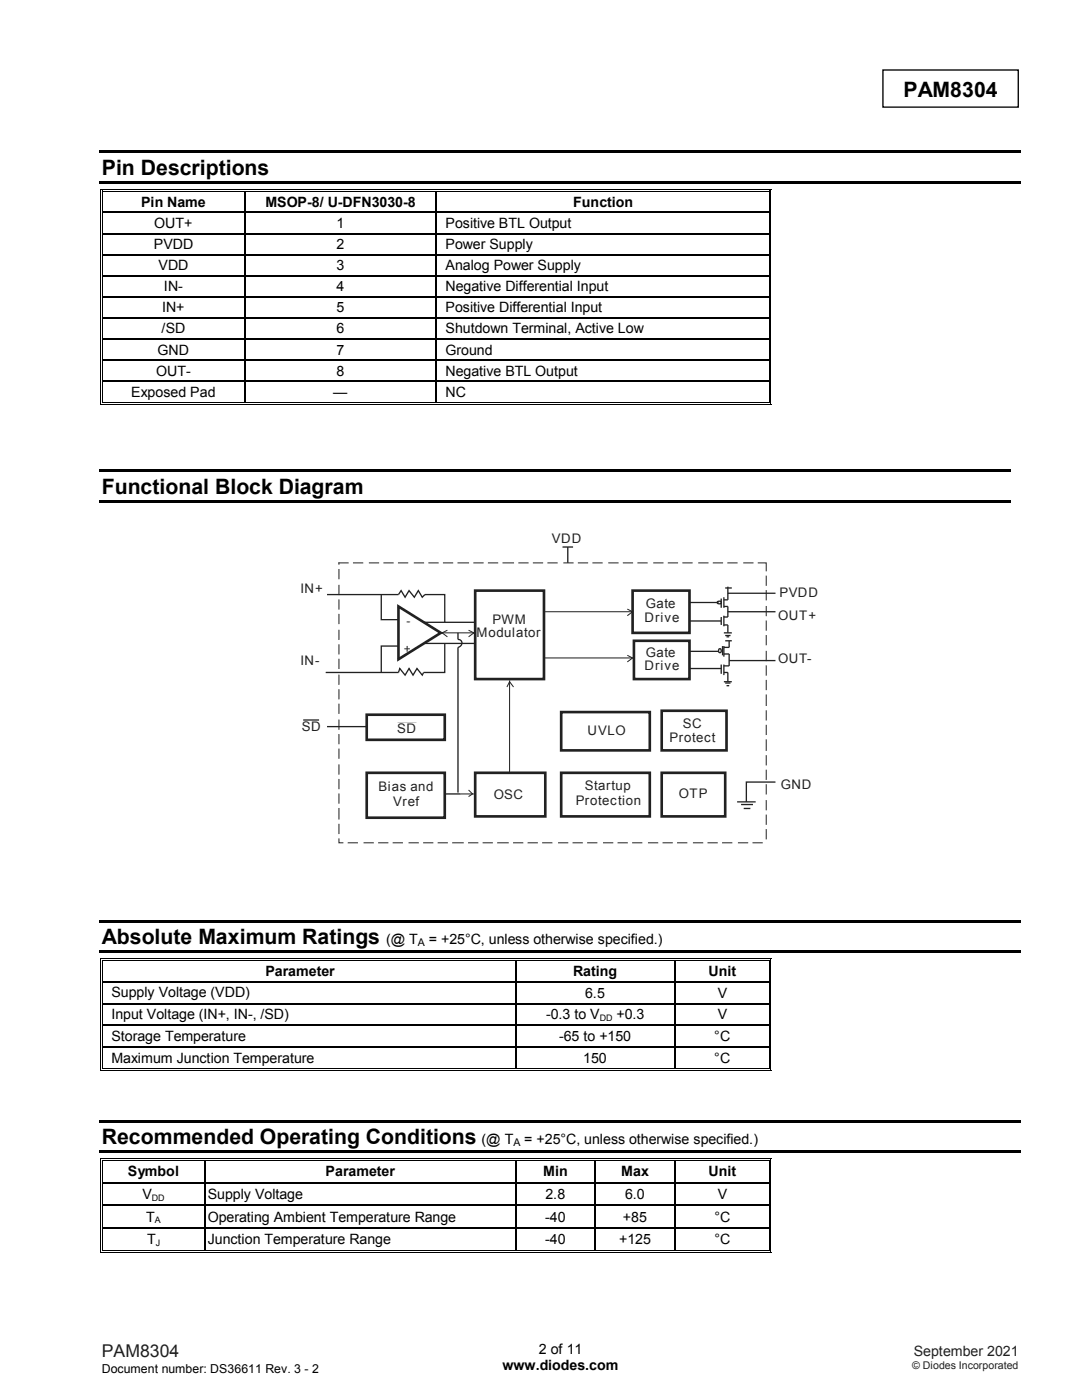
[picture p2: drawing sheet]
<svg xmlns="http://www.w3.org/2000/svg" width="216mm" height="279mm" viewBox="0 0 216 279" stroke-linecap="round" stroke-linejoin="round" font-family="sans-serif">
<path d="M176.2 14h27v7.4h-27z" fill-rule="evenodd" fill="#fff" stroke="#000" stroke-width=".26"/>
<g fill="#000">
<path d="M19.8 30.1h183.9v.5h-183.9z" fill-rule="evenodd"/>
<path d="M19.8 36.2h183.9v.5h-183.9z" fill-rule="evenodd"/>
<path d="M19.8 93.7h181.9v.5h-181.9z" fill-rule="evenodd"/>
<path d="M19.8 99.8h181.9v.5h-181.9z" fill-rule="evenodd"/>
<path d="M19.8 183.6h183.9v.5h-183.9z" fill-rule="evenodd"/>
<path d="M19.8 189.7h183.9v.5h-183.9z" fill-rule="evenodd"/>
<path d="M19.8 223.5h183.9v.5h-183.9z" fill-rule="evenodd"/>
<path d="M19.8 229.6h183.9v.5h-183.9z" fill-rule="evenodd"/>
</g>
<g fill="#000">
<path d="M20.1 37.8h.1v.5h-.1zM20.1 37.8h.5v.1h-.5zM20.4 38.1h.2v.2h-.2zM48.8 38.3h.2zM48.8 37.8h.5v.1h-.5zM48.8 38.1h.5v.2h-.5zM86.9 38.3h.2zM86.9 37.8h.5v.1h-.5zM86.9 38.1h.5v.2h-.5zM153.4 37.8h.5v.1h-.5zM153.4 38.1h.2v.2h-.2zM153.8 37.8h.1v.5h-.1z"/>
<path d="M20.1 42.2h.1v.3h-.1zM20.1 46.5h.1v.2h-.1zM20.1 50.7h.1v.2h-.1zM20.1 54.9h.1v.3h-.1zM20.1 59.1h.1v.3h-.1zM20.4 42.2h.2v.3h-.2zM20.4 46.5h.2v.2h-.2zM20.4 50.7h.2v.2h-.2zM20.4 54.9h.2v.3h-.2zM20.4 59.1h.2v.3h-.2zM48.8 42.2h.2v.3h-.2zM48.8 46.5h.2v.2h-.2z"/>
<path d="M48.8 50.7h.2v.2h-.2zM48.8 54.9h.2v.3h-.2zM48.8 59.1h.2v.3h-.2zM86.9 42.2h.2v.3h-.2zM86.9 46.5h.2v.2h-.2zM86.9 50.7h.2v.2h-.2zM86.9 54.9h.2v.3h-.2zM86.9 59.1h.2v.3h-.2zM153.4 42.2h.2v.3h-.2zM153.4 46.5h.2v.2h-.2zM153.4 50.7h.2v.2h-.2zM153.4 54.9h.2v.3h-.2z"/>
<path d="M153.4 59.1h.2v.3h-.2zM153.8 42.2h.1v.3h-.1zM153.8 46.5h.1v.2h-.1zM153.8 50.7h.1v.2h-.1zM153.8 54.9h.1v.3h-.1zM153.8 59.1h.1v.3h-.1zM20.1 63.3h.1v.3h-.1zM20.1 67.6h.1v.2h-.1zM20.1 71.8h.1v.2h-.1zM20.1 76h.1v.2h-.1zM20.4 63.3h.2v.3h-.2zM20.4 67.6h.2v.2h-.2z"/>
<path d="M20.4 71.8h.2v.2h-.2zM20.4 76h.2v.2h-.2zM48.8 63.3h.2v.3h-.2zM48.8 67.6h.2v.2h-.2zM48.8 71.8h.2v.2h-.2zM48.8 76h.2v.2h-.2zM86.9 63.3h.2v.3h-.2zM86.9 67.6h.2v.2h-.2zM86.9 71.8h.2v.2h-.2zM86.9 76h.2v.2h-.2zM153.4 63.3h.2v.3h-.2zM153.4 67.6h.2v.2h-.2z"/>
<path d="M153.4 71.8h.2v.2h-.2zM153.4 76h.2v.2h-.2zM153.8 63.3h.1v.3h-.1zM153.8 67.6h.1v.2h-.1zM153.8 71.8h.1v.2h-.1zM153.8 76h.1v.2h-.1zM20.1 80.2h.1v.5h-.1zM20.1 80.6h.5v.1h-.5zM20.4 80.2h.2v.2h-.2zM48.8 80.2h.5v.2h-.5zM48.8 80.6h.5v.1h-.5zM86.9 80.2h.5v.2h-.5z"/>
<path d="M86.9 80.6h.5v.1h-.5zM153.4 80.6h.5v.1h-.5zM153.4 80.2h.2v.2h-.2zM153.8 80.2h.1v.5h-.1zM20.1 191.3h.1v.6h-.1zM20.1 191.3h.5v.2h-.5zM20.1 195.8h.1v.2h-.1zM20.4 191.6h.2v.3h-.2zM20.4 191.6h.2v.2h-.2zM20.4 195.8h.2v.2h-.2zM102.7 191.8l.3 .1zM102.7 191.3h.6v.2h-.6z"/>
<path d="M102.7 191.6h.6v.2h-.6zM102.7 195.8h.3v.2h-.3zM134.5 191.8l.2 .1zM134.5 191.3h.5v.2h-.5zM134.5 191.6h.5v.2h-.5zM134.5 195.8h.2v.2h-.2zM153.4 191.3h.5v.2h-.5zM153.4 191.6h.2v.3h-.2zM153.4 191.6h.2v.2h-.2zM153.4 195.8h.2v.2h-.2zM153.8 191.3h.1v.6h-.1zM153.8 195.8h.1v.2h-.1z"/>
<path d="M20.1 200.2h.1v.2h-.1zM20.1 204.5h.1v.3h-.1zM20.1 208.9h.1v.2h-.1zM20.1 213.2h.1v.5h-.1zM20.1 213.6h.5v.1h-.5zM20.4 200.2h.2v.2h-.2zM20.4 204.5h.2v.3h-.2zM20.4 208.9h.2v.2h-.2zM20.4 213.2h.2v.2h-.2zM102.7 200.2h.3v.2h-.3zM102.7 204.5h.3v.3h-.3zM102.7 208.9h.3v.2h-.3z"/>
<path d="M102.7 213.2h.6v.2h-.6zM102.7 213.6h.6v.1h-.6zM134.5 200.2h.2v.2h-.2zM134.5 204.5h.2v.3h-.2zM134.5 208.9h.2v.2h-.2zM134.5 213.2h.5v.2h-.5zM134.5 213.6h.5v.1h-.5zM153.4 200.2h.2v.2h-.2zM153.4 204.5h.2v.3h-.2zM153.4 208.9h.2v.2h-.2zM153.4 213.6h.5v.1h-.5zM153.4 213.2h.2v.2h-.2z"/>
<path d="M153.8 200.2h.1v.2h-.1zM153.8 204.5h.1v.3h-.1zM153.8 208.9h.1v.2h-.1zM153.8 213.2h.1v.5h-.1zM20.1 231.2h.1v1h-.1zM20.1 231.2h.5v.2h-.5zM20.1 236h.1v.7h-.1zM20.4 231.5h.2v.7h-.2zM20.4 231.5h.2v.2h-.2zM20.4 236h.2v.7h-.2zM40.9 231.7h.2v.5h-.2zM40.9 231.2h.5v.2h-.5z"/>
<path d="M40.9 231.5h.5v.2h-.5zM40.9 236h.2v.7h-.2zM102.7 231.7h.3v.5h-.3zM102.7 231.2h.6v.2h-.6zM102.7 231.5h.6v.2h-.6zM102.7 236h.3v.7h-.3zM118.6 231.7h.3v.5h-.3zM118.6 231.2h.5v.2h-.5zM118.6 231.5h.5v.2h-.5zM118.6 236h.3v.7h-.3zM134.5 231.7h.2v.5h-.2zM134.5 231.2h.5v.2h-.5z"/>
<path d="M134.5 231.5h.5v.2h-.5zM134.5 236h.2v.7h-.2zM153.4 231.2h.5v.2h-.5zM153.4 231.5h.2v.7h-.2zM153.4 231.5h.2v.2h-.2zM153.4 236h.2v.7h-.2zM153.8 231.2h.1v1h-.1zM153.8 236h.1v.7h-.1zM20.1 240.5h.1v.7h-.1zM20.1 244.9h.1v.8h-.1zM20.1 249.5h.1v.5h-.1zM20.1 249.8h.5v.2h-.5z"/>
<path d="M20.4 240.5h.2v.7h-.2zM20.4 244.9h.2v.8h-.2zM20.4 249.5h.2v.1h-.2zM40.9 240.5h.2v.7h-.2zM40.9 244.9h.2v.8h-.2zM40.9 249.5h.5v.1h-.5zM40.9 249.8h.5v.2h-.5zM102.7 240.5h.3v.7h-.3zM102.7 244.9h.3v.8h-.3zM102.7 249.5h.6v.1h-.6zM102.7 249.8h.6v.2h-.6zM118.6 240.5h.3v.7h-.3z"/>
<path d="M118.6 244.9h.3v.8h-.3zM118.6 249.5h.5v.1h-.5zM118.6 249.8h.5v.2h-.5zM134.5 240.5h.2v.7h-.2zM134.5 244.9h.2v.8h-.2zM134.5 249.5h.5v.1h-.5zM134.5 249.8h.5v.2h-.5zM153.4 240.5h.2v.7h-.2zM153.4 244.9h.2v.8h-.2zM153.4 249.8h.5v.2h-.5zM153.4 249.5h.2v.1h-.2zM153.8 240.5h.1v.7h-.1z"/>
<path d="M153.8 244.9h.1v.8h-.1zM153.8 249.5h.1v.5h-.1z"/>
</g>
<g fill="none" stroke="#000" stroke-width=".2">
<path d="M20.2 38.3v3.9M20.5 38.3v3.9M20.6 37.8h28.2M20.6 38.2h28.2M49.3 37.8h37.6M49.3 38.2h37.6M87.4 37.8h66M87.4 38.2h66M153.5 38.3v3.9M153.8 38.3v3.9M20.2 42.5v4M20.2 46.7v4"/>
<path d="M20.2 50.9v4M20.2 55.2v3.9M20.2 59.4v3.9M20.5 42.5v4M20.5 46.7v4M20.5 50.9v4M20.5 55.2v3.9M20.5 59.4v3.9M153.5 42.5v4M153.5 46.7v4M153.5 50.9v4M153.5 55.2v3.9"/>
<path d="M153.5 59.4v3.9M153.8 42.5v4M153.8 46.7v4M153.8 50.9v4M153.8 55.2v3.9M153.8 59.4v3.9M20.2 63.6v4M20.2 67.8v4M20.2 72v4M20.2 76.2v4M20.5 63.6v4M20.5 67.8v4"/>
<path d="M20.5 72v4M20.5 76.2v4M153.5 63.6v4M153.5 67.8v4M153.5 72v4M153.5 76.2v4M153.8 63.6v4M153.8 67.8v4M153.8 72v4M153.8 76.2v4M20.6 80.6h28.2M20.6 80.3h28.2"/>
<path d="M49.3 80.6h37.6M49.3 80.3h37.6M87.4 80.6h66M87.4 80.3h66M20.2 191.9v3.9M20.2 196v4.2M20.5 191.9v3.9M20.5 196v4.2M20.6 191.4h82.1M20.6 191.7h82.1M103.3 191.4h31.2M103.3 191.7h31.2"/>
<path d="M135 191.4h18.4M135 191.7h18.4M153.5 191.9v3.9M153.5 196v4.2M153.8 191.9v3.9M153.8 196v4.2M20.2 200.4v4.1M20.2 204.8v4.1M20.2 209.1v4.1M20.5 200.4v4.1M20.5 204.8v4.1M20.5 209.1v4.1"/>
<path d="M20.6 213.7h82.1M20.6 213.3h82.1M103.3 213.7h31.2M103.3 213.3h31.2M135 213.7h18.4M135 213.3h18.4M153.5 200.4v4.1M153.5 204.8v4.1M153.5 209.1v4.1M153.8 200.4v4.1M153.8 204.8v4.1M153.8 209.1v4.1"/>
<path d="M20.2 232.2v3.8M20.2 236.7v3.8M20.5 232.2v3.8M20.5 236.7v3.8M20.6 231.3h20.3M20.6 231.6h20.3M41.4 231.3h61.3M41.4 231.6h61.3M103.3 231.3h15.3M103.3 231.6h15.3M119.1 231.3h15.4M119.1 231.6h15.4"/>
<path d="M135 231.3h18.4M135 231.6h18.4M153.5 232.2v3.8M153.5 236.7v3.8M153.8 232.2v3.8M153.8 236.7v3.8M20.2 241.2v3.7M20.2 245.7v3.8M20.5 241.2v3.7M20.5 245.7v3.8M20.6 249.9h20.3M20.6 249.6h20.3"/>
<path d="M41.4 249.9h61.3M41.4 249.6h61.3M103.3 249.9h15.3M103.3 249.6h15.3M119.1 249.9h15.4M119.1 249.6h15.4M135 249.9h18.4M135 249.6h18.4M153.5 241.2v3.7M153.5 245.7v3.8M153.8 241.2v3.7M153.8 245.7v3.8"/>
</g>
<g fill="none" stroke="#000" stroke-width=".25">
<path d="M48.9 38.3v3.9M87 38.3v3.9M20.6 42.4h28.2M20.6 46.6h28.2M20.6 50.8h28.2M20.6 55h28.2M20.6 59.3h28.2M48.9 42.5v4M48.9 46.7v4M48.9 50.9v4M48.9 55.2v3.9M48.9 59.4v3.9"/>
<path d="M49 42.4h37.9M49 46.6h37.9M49 50.8h37.9M49 55h37.9M49 59.3h37.9M87 42.5v4M87 46.7v4M87 50.9v4M87 55.2v3.9M87 59.4v3.9M87.1 42.4h66.3M87.1 46.6h66.3"/>
<path d="M87.1 50.8h66.3M87.1 55h66.3M87.1 59.3h66.3M20.6 63.5h28.2M20.6 67.7h28.2M20.6 71.9h28.2M20.6 76.1h28.2M48.9 63.6v4M48.9 67.8v4M48.9 72v4M48.9 76.2v4M49 63.5h37.9"/>
<path d="M49 67.7h37.9M49 71.9h37.9M49 76.1h37.9M87 63.6v4M87 67.8v4M87 72v4M87 76.2v4M87.1 63.5h66.3M87.1 67.7h66.3M87.1 71.9h66.3M87.1 76.1h66.3M20.6 195.9h82.1"/>
<path d="M102.9 191.9v3.9M102.9 196v4.2M103 195.9h31.5M134.6 191.9v3.9M134.6 196v4.2M134.7 195.9h18.7M20.6 200.3h82.1M20.6 204.6h82.1M20.6 209h82.1M102.9 200.4v4.1M102.9 204.8v4.1M102.9 209.1v4.1"/>
<path d="M103 200.3h31.5M103 204.6h31.5M103 209h31.5M134.6 200.4v4.1M134.6 204.8v4.1M134.6 209.1v4.1M134.7 200.3h18.7M134.7 204.6h18.7M134.7 209h18.7M20.6 236.1h20.3M41 232.2v3.8M41 236.7v3.8"/>
<path d="M41.1 236.1h61.6M102.9 232.2v3.8M102.9 236.7v3.8M103 236.1h15.6M118.7 232.2v3.8M118.7 236.7v3.8M118.9 236.1h15.6M134.6 232.2v3.8M134.6 236.7v3.8M134.7 236.1h18.7M20.6 240.6h20.3M20.6 245.1h20.3"/>
<path d="M41 241.2v3.7M41 245.7v3.8M41.1 240.6h61.6M41.1 245.1h61.6M102.9 241.2v3.7M102.9 245.7v3.8M103 240.6h15.6M103 245.1h15.6M118.7 241.2v3.7M118.7 245.7v3.8M118.9 240.6h15.6M118.9 245.1h15.6"/>
<path d="M134.6 241.2v3.7M134.6 245.7v3.8M134.7 240.6h18.7M134.7 245.1h18.7"/>
</g>
<g fill="none" stroke="#24211d" stroke-width=".2">
<path d="M67.6 113.7v1.8M67.6 116.8v1.9M67.6 119.7v1.9M69.5 112.3h-1.9v.3M70.5 112.3h1.9M73.7 112.3h1.8M76.6 112.3h1.9M79.5 112.3h1.9M82.7 112.3h1.8M85.6 112.3h1.8M88.5 112.3h1.8M91.4 112.3h2.1"/>
<path d="M94.6 112.3h1.8M97.5 112.3h1.8M100.4 112.3h2.1M103.5 112.3h1.9M106.4 112.3h1.9M109.3 112.3h1.9M112.5 112.3h1.9M115.4 112.3h1.9M118.3 112.3h1.9M121.5 112.3h1.8M124.4 112.3h1.8M127.3 112.3h1.8"/>
<path d="M130.5 112.3h1.8M133.4 112.3h1.8M136.3 112.3h1.8M139.4 112.3h1.9M142.3 112.3h1.9M145.2 112.3h1.9M148.4 112.3h1.8M151.3 112.3h1.6v1.6M152.9 115v1.8M152.9 117.9v1.8M67.6 122.6v1.9M67.6 125.8v1.8"/>
<path d="M67.6 128.7v1.8M67.6 131.6v1.8M67.6 134.7v1.9M67.6 137.6v1.9M88 126.3h6.8M89.3 125.8l-1.1 .5 1.1 .8M93.5 125.8l1.1 .5-1.1 .8M101.2 137.1l.5-1 .8 1M101.7 135.8v18.4h-1.3M108.5 122.1h17.7M108.5 131.3h17.7M125.2 121.6l1 .5-1 .8"/>
<path d="M125.2 130.8l1 .5-1 .8M152.9 121v1.9M152.9 123.9v1.9M152.9 126.8v1.9M152.9 130v1.8M152.9 132.9v1.8M152.9 135.8v1.8M152.9 138.7v2.1M67.6 140.5v1.9M67.6 143.7v1.8M67.6 146.6v1.8M67.6 149.5v1.8"/>
<path d="M67.6 152.7v1.8M67.6 155.6v1.8M67.6 158.5v1.8M79.2 144.2h4M91.9 158.4h2.7M93.5 157.7l.8 .7-.8 .6M152.9 141.9v1.8M152.9 144.7v1.9M152.9 147.6v2.2M152.9 150.8v1.9M152.9 153.7v1.9M152.9 156.6v1.9"/>
<path d="M152.9 159.8v1.8M67.6 167.4v.8h.8M67.6 161.4v2.1M67.6 164.5v1.9M69.5 168.2h1.8M72.6 168.2h1.9M75.5 168.2h1.9M78.5 168.2h1.8M81.6 168.2h1.9M84.5 168.2h1.9M87.4 168.2h1.9M90.3 168.2h2.1"/>
<path d="M93.5 168.2h1.8M96.4 168.2h1.8M99.3 168.2h2.1M102.5 168.2h1.8M105.4 168.2h1.8M108.3 168.2h1.8M111.4 168.2h1.9M114.4 168.2h1.8M117.3 168.2h1.8M120.4 168.2h1.9M123.3 168.2h1.9M126.2 168.2h1.9"/>
<path d="M129.4 168.2h1.8M132.3 168.2h1.8M135.2 168.2h1.9M138.4 168.2h1.8M141.3 168.2h1.8M144.2 168.2h1.8M147.3 168.2h1.9M150.2 168.2h1.9M152.9 162.7v1.8M152.9 165.6v1.8"/>
</g>
<path d="M94.8 117.9h13.7v17.6h-13.7zM126.2 117.9h11.4v8.4h-11.4zM79.5 121l8.5 5.3-8.5 5.3zM126.5 127.9h11.1v7.6h-11.1zM73.2 142.6h15.5v5h-15.5zM73.2 154.2h15.5v9h-15.5zM94.8 154.2h14v8.7h-14zM112 142.1h17.7v7.7h-17.7zM112 154.2h17.7v8.7h-17.7zM132 141.8h13v8h-13zM132 154.2h12.7v8.7h-12.7z" fill="none" stroke="#24211d" stroke-width=".53"/>
<g fill="none" stroke="#24211d" stroke-width=".26">
<path d="M65.3 118.7h14.2l.5-.8 .8 1.3 .8-1.3 1.1 1.3 .8-1.3 .8 1.3 .5-.5h3.9v5.5M76.1 118.7v5h3.4M112.2 109.2h2.2M113.3 109.2v3.1M143.9 119.5v1.8M144.4 119.2v2.1M144.7 117.3h1.3M145.2 117.1v2.6h-.8M145.2 118.4h9.5M79.5 128.9h-3.4v5.3M84.5 124.2h10.3M84.8 128.4h10"/>
<path d="M88.7 128.4v5.8h-4.2l-.2 .5-1.1-1.3-.8 1.3-.8-1.3-.8 1.3-1-1.3-.3 .8h-14.5M91.4 126.3v1.3l.4 .1a.75 .75 0 0 1 0 1.3l-.4 .2v29M137.6 120.2h5.8M137.6 123.9h6.3M137.6 130h5.8M137.6 133.4h6.3M143.2 120.1l.6-.1 .1 .4h-.7zM143.5 129.5h.3v.7h-.3zM143.9 123.1v1.6M143.9 132.6v1.9M144.2 128.9v1.9M144.4 134.2h.8v1.9"/>
<path d="M144.4 122.9v2.1M144.4 128.9v2.1M144.4 132.6v2.1M144.4 121h.8v2.1h-.8M144.4 124.7h.8v1.6M144.4 126.3h1.6M144.4 130.5h1.1v2.4h-1.1M144.4 136.1h1.6M144.7 126.8h1.1M144.7 127.9h1.3M144.7 136.3h1.1M145 127.1h.5"/>
<path d="M145 136.8h.5M145.2 122.1h9.5M145.5 127.9v1.3h-1.1M145.5 131.8h9.2M60.5 143.7h3.2M65.3 145h7.9M88.7 158.5h3.2M154.7 156.1h-5.8v3.9M147.1 160h3.7M147.9 160.6h2.3M148.4 161.3h1.3"/>
</g>
<g font-size="4.2">
<text x="180.3" y="19.3">PAM8304</text>
<text x="20.3" y="34.9">Pin Descriptions</text>
<text x="20.3" y="98.6">Functional Block Diagram</text>
<text x="20.3" y="188.5">Absolute Maximum Ratings</text>
<text x="20.3" y="228.3">Recommended Operating Conditions</text>
</g>
<text font-size="3.5" fill="#231f20" x="20.3" y="270.9">PAM8304</text>
<g font-size="2.8">
<text x="28.2" y="41.2">Pin Name</text>
<text x="53" y="41.2">MSOP-8/ U-DFN3030-8</text>
<text x="114.4" y="41.2">Function</text>
<text x="30.8" y="45.5">OUT+</text>
<text x="67.1" y="45.5">1</text>
<text x="88.9" y="45.5">Positive BTL Output</text>
<text x="30.7" y="49.7">PVDD</text>
<text x="31.6" y="53.9">VDD</text>
<text x="67.1" y="49.7">2</text>
<text x="67.1" y="53.9">3</text>
<text x="88.9" y="49.7">Power Supply</text>
<text x="88.9" y="53.9">Analog Power Supply</text>
<text x="32.7" y="58.1">IN-</text>
<text x="67.1" y="58.1">4</text>
<text x="88.9" y="58.1">Negative Differential Input</text>
<text x="32.3" y="62.4">IN+</text>
<text x="67.1" y="62.4">5</text>
<text x="88.9" y="62.4">Positive Differential Input</text>
<text x="31.5" y="70.8">GND</text>
<text x="32.3" y="66.5">/SD</text>
<text x="67.1" y="66.5">6</text>
<text x="67.1" y="70.8">7</text>
<text x="88.9" y="66.5">Shutdown Terminal, Active Low</text>
<text x="88.9" y="70.8">Ground</text>
<text x="31.2" y="75">OUT-</text>
<text x="67.1" y="75">8</text>
<text x="88.9" y="75">Negative BTL Output</text>
<text x="26.2" y="79.2">Exposed Pad</text>
<text x="66.5" y="79.2">—</text>
<text x="88.9" y="79.2">NC</text>
<text x="77" y="188.5">(@ T</text>
<text x="85.6" y="188.5">= +25°C, unless otherwise specified.)</text>
<text x="53" y="194.8">Parameter</text>
<text x="114.3" y="194.8">Rating</text>
<text x="141.4" y="194.8">Unit</text>
<text x="22.2" y="199">Supply Voltage (VDD)</text>
<text x="22.2" y="203.4">Input Voltage (IN+, IN-, /SD)</text>
<text x="109" y="203.5">-0.3 to V</text>
<text x="116.8" y="199.1">6.5</text>
<text x="123" y="203.5">+0.3</text>
<text x="143.2" y="199.1">V</text>
<text x="143.2" y="203.5">V</text>
<text x="22.2" y="207.7">Storage Temperature</text>
<text x="111.5" y="207.8">-65 to +150</text>
<text x="142.5" y="207.8">°C</text>
<text x="22.2" y="212.1">Maximum Junction Temperature</text>
<text x="116.4" y="212.2">150</text>
<text x="142.5" y="212.2">°C</text>
<text x="96.1" y="228.3">(@ T</text>
<text x="104.6" y="228.3">= +25°C, unless otherwise specified.)</text>
<text x="25.5" y="234.7">Symbol</text>
<text x="28.4" y="239.3">V</text>
<text x="41.4" y="239.3">Supply Voltage</text>
<text x="65" y="234.7">Parameter</text>
<text x="108.4" y="234.7">Min</text>
<text x="108.8" y="239.3">2.8</text>
<text x="124" y="234.7">Max</text>
<text x="124.7" y="239.3">6.0</text>
<text x="141.4" y="234.7">Unit</text>
<text x="143.2" y="239.3">V</text>
<text x="29.2" y="243.8">T</text>
<text x="41.4" y="243.8">Operating Ambient Temperature Range</text>
<text x="108.8" y="243.8">-40</text>
<text x="124.3" y="243.8">+85</text>
<text x="142.6" y="243.8">°C</text>
<text x="29.3" y="248.3">T</text>
<text x="41.4" y="248.3">Junction Temperature Range</text>
<text x="108.8" y="248.3">-40</text>
<text x="123.5" y="248.3">+125</text>
<text x="142.6" y="248.3">°C</text>
<text x="100.3" y="273.4">www.diodes.com</text>
<text x="107.5" y="270.2">2 of 11</text>
</g>
<text font-size="2.8" fill="#231f20" x="182.3" y="270.6">September 2021</text>
<g font-size="2.6" fill="#24211d">
<text x="110.1" y="108.4">VDD</text>
<text x="60" y="118.4">IN+</text>
<text x="155.5" y="119.2">PVDD</text>
<text x="98.2" y="124.5">PWM</text>
<text x="128.6" y="124.2">Drive</text>
<text x="128.9" y="121.3">Gate</text>
<text x="155.3" y="123.7">OUT+</text>
<text x="95.1" y="127.1">Modulator</text>
<text x="128.9" y="131">Gate</text>
<text x="60" y="132.6">IN-</text>
<text x="128.6" y="133.7">Drive</text>
<text x="155.3" y="132.4">OUT-</text>
<text x="60.2" y="145.8">SD</text>
<text x="79.2" y="146.3">SD</text>
<text x="117.3" y="146.6">UVLO</text>
<text x="133.6" y="148.2">Protect</text>
<text x="136.3" y="145.3">SC</text>
<text x="75.5" y="157.9">Bias and</text>
<text x="78.5" y="160.8">Vref</text>
<text x="98.5" y="159.5">OSC</text>
<text x="114.9" y="160.6">Protection</text>
<text x="116.7" y="157.7">Startup</text>
<text x="135.5" y="159.2">OTP</text>
<text x="155.8" y="157.4">GND</text>
</g>
<text font-size="2.5" x="20.3" y="274">Document number: DS36611 Rev. 3 - 2</text>
<g font-size="2.4" fill="#24211d">
<text x="81.1" y="124.7">-</text>
<text x="80.6" y="130.3">+</text>
</g>
<g font-size="2.1">
<text x="83.4" y="188.8">A</text>
<text x="102.4" y="228.6">A</text>
</g>
<text font-size="2.1" fill="#231f20" x="182" y="273.2">© Diodes Incorporated</text>
<g font-size="1.8">
<text x="119.7" y="203.8">DD</text>
<text x="30.3" y="239.6">DD</text>
<text x="30.9" y="244.1">A</text>
<text x="31.1" y="248.6">J</text>
</g>
</svg>
